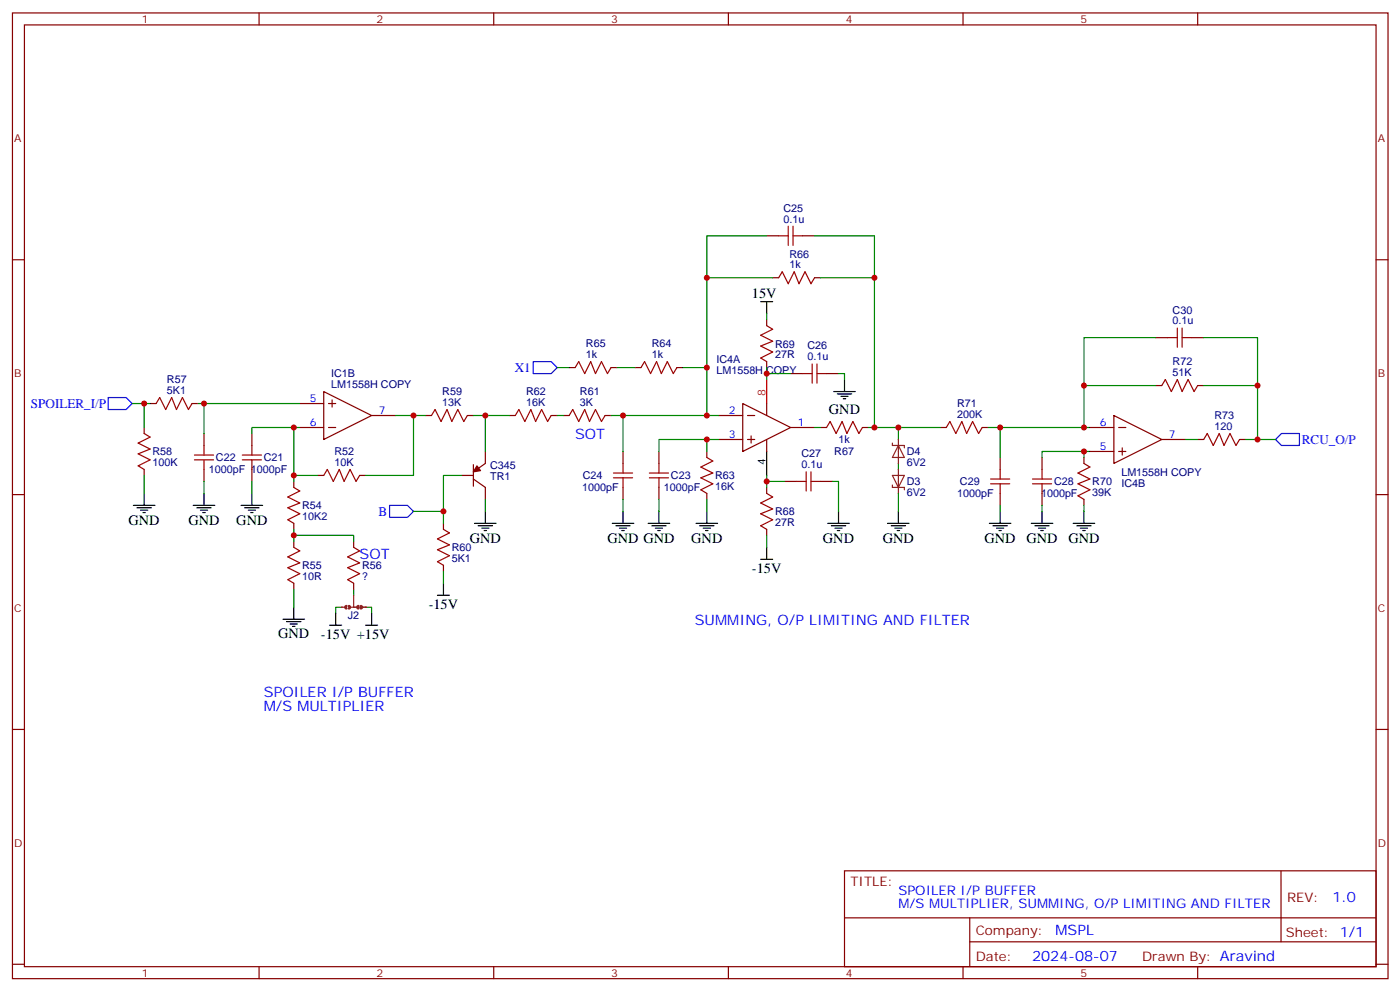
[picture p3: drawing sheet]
<svg xmlns="http://www.w3.org/2000/svg" width="413mm" height="292mm" viewBox="0 0 413 292" stroke-linecap="round" stroke-linejoin="round" font-family="sans-serif">
<g fill="none" stroke="#870000" stroke-width=".35">
<path d="M3.7 3.8h405.3v284.3h-405.3zM7.2 7.3h398.3v277.3h-398.3zM76.3 3.8v3.5M145.5 3.8v3.5M214.6 3.8v3.5M283.8 3.8v3.5M352.9 3.8v3.5M3.7 76.5h3.5M405.5 76.5h3.5M3.7 145.6h3.5M405.5 145.6h3.5M3.7 214.8h3.5"/>
<path d="M405.5 214.8h3.5M248.8 256.4h156.7v28.2h-156.7zM377.5 256.4v20.9M248.9 270.2h156.5M285.8 277.3h119.6M285.8 270.2v14.2M3.7 283.9h3.5M76.3 284.6v3.5M145.5 284.6v3.5M214.6 284.6v3.5M283.8 284.6v3.5M352.9 284.6v3.5"/>
<path d="M405.5 283.9h3.5"/>
</g>
<path d="M264.7 125.9v3.5M264.7 136.5v1.7M100.7 178.8h-1.8v1.8M104.2 173.5v1.8M107.7 178.8h1.8v1.8" fill="none" stroke="#008700" stroke-width=".35"/>
<path d="M263 140h3.5l-1.8 3.5zM263 130.5v.7h3.5v.7M264.7 129.4v7.1M264.7 138.2v7.1M264.7 131.2l1.8 3.5h-3.5zM263 142.8v.7h3.5v.7M100.7 178.8h1M103.5 178.8h4.2M104.2 175.3v3.5" fill="none" stroke="#8c2424" stroke-width=".35"/>
<path d="M102.1 178.4l-.4 .4 .4 .3M102.8 178.4l.4 .4-.4 .3M105.6 178.4l-.3 .4 .3 .3M106.3 178.4l.4 .4-.4 .3" fill="none" stroke="#8c2424" stroke-width=".71"/>
<g fill="#8c2424">
<circle cx="100.7" cy="178.8" r=".18"/>
<circle cx="107.7" cy="178.8" r=".18"/>
</g>
<g fill="none" stroke="#870000" stroke-width=".35">
<path d="M225.9 69.4h3.5M236.5 69.4h3.5M225.9 94.1v1.8M227.7 81.8h1.7M240 81.8h1.8M340.6 99.4h3.5M351.2 99.4h3.5M44.2 118.8h1.8M56.6 118.8h1.7M88.3 118.8h7.1M95.4 115.3l14.1 7-14.1 7.1zM96.8 118.8h2.1"/>
<path d="M97.9 117.8v2.1M167.7 108.2h1.8M180.1 108.2h1.7M187.1 108.2h1.8M199.5 108.2h1.7M218.9 118.8l14.1 7.1-14.1 7zM225.9 106.5v1.7M225.9 118.8v3.5M233 110h3.5M243.6 110h3.5M340.6 113.5h1.7M352.9 113.5h1.8"/>
<path d="M42.5 125.9v1.7M42.5 138.2v1.8M60.1 127.6v3.6M60.1 138.2v3.5M74.2 127.6v3.6M74.2 138.2v3.5M88.3 125.9h7.1M93.6 140h1.8M96.8 125.9h2.1M106 140h1.7M109.5 122.3h7.1M125.4 122.3h1.7"/>
<path d="M136 140h3.5M137.7 122.3h1.8M139.5 136.8v6.4M143 132.9v3.6l-3.5 2.4M150.1 122.3h1.7M162.4 122.3h1.8M165.9 122.3h1.8M178.3 122.3h1.8M183.6 132.9v3.6M194.2 132.9v3.6M208.3 132.9v1.8M211.8 122.3h7.1"/>
<path d="M211.8 129.4h7.1M220.3 122.3h2.1M220.3 129.4h2.1M221.3 128.3v2.2M225.9 129.4v3.5M233 125.9h7M241.8 125.9h1.8M254.1 125.9h1.8M277.1 125.9h1.7M289.4 125.9h1.8M294.7 134.7v3.5M307.1 134.7v3.5"/>
<path d="M319.4 134.7v1.8M321.2 125.9h7M321.2 132.9h7M328.2 122.3l14.1 7.1-14.1 7.1zM329.6 125.9h2.2M329.6 132.9h2.2M330.7 131.9v2.1M342.3 129.4h7.1M352.9 129.4h1.8M365.3 129.4h1.7M86.6 141.7v1.8M86.6 154.1v1.8"/>
<path d="M86.6 159.4v1.7M104.2 159.4v1.7M130.7 154.1v1.8M139.5 141l3.5 2.5v3.5M183.6 143.5v3.5M194.2 143.5v3.5M208.3 145.3v1.7M225.9 143.5v1.8M225.9 155.9v1.7M231.2 141.7h3.5M241.8 141.7h3.5M294.7 145.3v3.5"/>
<path d="M307.1 145.3v3.5M319.4 147v1.8M86.6 171.7v1.8M104.2 171.7v1.8M130.7 166.4v1.8"/>
</g>
<g fill="none" stroke="#a10000" stroke-width=".35">
<path d="M229.4 69.4h2.9M232.3 66.6v5.6M233.7 69.4h2.8M233.7 66.6v5.6M225.9 95.9l1.8 1-3.5 1.8 3.5 1.8-3.5 1.4 3.5 1.7-3.5 1.8 1.7 1.1M229.4 81.8l1.1-1.8 1.8 3.5 1.7-3.5 1.4 3.5 1.8-3.5 1.8 3.5 1-1.7M344.1 99.4h2.8M346.9 96.6v5.6M348.3 99.4h2.9M348.3 96.6v5.6M46 118.8l1.1-1.7 1.7 3.5 1.8-3.5 1.4 3.5 1.8-3.5 1.7 3.5 1.1-1.8M169.5 108.2l1-1.7 1.8 3.5 1.8-3.5 1.4 3.5 1.7-3.5 1.8 3.5 1.1-1.8"/>
<path d="M188.9 108.2l1-1.7 1.8 3.5 1.8-3.5 1.4 3.5 1.7-3.5 1.8 3.5 1.1-1.8M236.5 110h2.8M239.3 107.2v5.6M240.7 110h2.9M240.7 107.2v5.6M342.3 113.5l1.1-1.7 1.8 3.5 1.7-3.5 1.4 3.5 1.8-3.5 1.8 3.5 1-1.8M42.5 127.6l1.7 1.1-3.5 1.8 3.5 1.7-3.5 1.4 3.5 1.8-3.5 1.8 1.8 1M57.3 135.4h5.6M57.3 134h5.6M60.1 131.2v2.8M60.1 135.4v2.8M71.4 135.4h5.6"/>
<path d="M71.4 134h5.6M74.2 131.2v2.8M74.2 135.4v2.8M95.4 140l1-1.8 1.8 3.5 1.8-3.5 1.4 3.5 1.8-3.5 1.7 3.5 1.1-1.7M127.1 122.3l1.1-1.7 1.8 3.5 1.7-3.5 1.4 3.5 1.8-3.5 1.8 3.5 1-1.8M151.8 122.3l1.1-1.7 1.8 3.5 1.7-3.5 1.4 3.5 1.8-3.5 1.8 3.5 1-1.8M167.7 122.3l1.1-1.7 1.7 3.5 1.8-3.5 1.4 3.5 1.8-3.5 1.7 3.5 1.1-1.8M180.8 139.3h5.6M183.6 136.5v2.8M191.3 139.3h5.7M194.2 136.5v2.8M208.3 134.7l1.7 1-3.5 1.8 3.5 1.8-3.5 1.4 3.5 1.8-3.5 1.7 1.8 1.1"/>
<path d="M237.6 138.9v5.7M239 138.9v5.7M243.6 125.9l1-1.8 1.8 3.5 1.7-3.5 1.5 3.5 1.7-3.5 1.8 3.5 1-1.7M278.8 125.9l1.1-1.8 1.8 3.5 1.7-3.5 1.4 3.5 1.8-3.5 1.8 3.5 1-1.7M294.7 138.2v2.8M307.1 138.2v2.8M319.4 136.5l1.8 1-3.6 1.8 3.6 1.7-3.6 1.5 3.6 1.7-3.6 1.8 1.8 1M354.7 129.4l1-1.8 1.8 3.6 1.8-3.6 1.4 3.6 1.7-3.6 1.8 3.6 1.1-1.8M86.6 143.5l1.7 1.1-3.5 1.7 3.5 1.8-3.5 1.4 3.5 1.8-3.5 1.7 1.8 1.1M130.7 155.9l1.7 1-3.5 1.8 3.5 1.7-3.5 1.5 3.5 1.7-3.5 1.8 1.8 1M180.8 140.7h5.6M183.6 140.7v2.8"/>
<path d="M191.3 140.7h5.7M194.2 140.7v2.8M225.9 145.3l1.8 1-3.5 1.8 3.5 1.8-3.5 1.4 3.5 1.7-3.5 1.8 1.7 1.1M234.7 141.7h2.9M239 141.7h2.8M291.9 142.5h5.6M291.9 141h5.6M294.7 142.5v2.8M304.2 142.5h5.7M304.2 141h5.7M307.1 142.5v2.8M86.6 161.1l1.7 1.1-3.5 1.8 3.5 1.7-3.5 1.4 3.5 1.8-3.5 1.8 1.8 1"/>
<path d="M104.2 161.1l1.8 1.1-3.6 1.8 3.6 1.7-3.6 1.4 3.6 1.8-3.6 1.8 1.8 1"/>
</g>
<g fill="none" stroke="#008700" stroke-width=".35">
<path d="M225.9 69.4h-17.6v12.4M240 69.4h17.7v12.4M225.9 92.4v1.7M227.7 81.8h-19.4v26.4M241.8 81.8h15.9v44.1M340.6 99.4h-21.2v14.1h21.2M354.7 99.4h15.9v14.1M38.9 118.8h3.6M44.2 118.8h-1.7v7.1M58.3 118.8h1.8M88.3 118.8h-28.2v8.8M164.2 108.2h3.5"/>
<path d="M181.8 108.2h5.3M201.2 108.2h7.1v14.1M225.9 108.2v3.6M225.9 110h7.1M247.1 110h1.7v1.8M319.4 113.5v12.4M354.7 113.5h15.9v15.9h-3.6M42.5 140v5.3M86.6 125.9h-12.4v1.7M86.6 140h7M88.3 125.9h-1.7v15.8M116.6 122.3h5.2v17.7h-14.1"/>
<path d="M121.8 122.3h3.6M136 140h-5.3v10.6h-8.9M139.5 122.3h3.5v10.6M143 122.3h7.1M164.2 122.3h1.7M180.1 122.3h31.7M183.6 122.3v10.6M208.3 129.4h-14.1v3.5M211.8 129.4h-3.5v3.5M225.9 140v3.5M240 125.9h1.8M255.9 125.9h21.2"/>
<path d="M291.2 125.9h3.5M319.4 132.9h-12.3v1.8M321.2 132.9h-1.8v1.8M321.2 125.9h-26.5v8.8M349.4 129.4h3.5M370.6 129.4h5.2M60.1 141.7v3.6M74.2 141.7v3.6M86.6 157.6h17.6v1.8M86.6 155.9v3.5M130.7 150.6v3.5M143 147v3.6"/>
<path d="M183.6 147v3.6M194.2 147v3.6M208.3 147v3.6M225.9 157.6v3.5M225.9 141.7h5.3M245.3 141.7h1.8v8.9M264.7 145.3v5.3M294.7 148.8v1.8M307.1 148.8v1.8M319.4 148.8v1.8M86.6 173.5v5.3M130.7 168.2v3.5"/>
</g>
<g fill="none" stroke="#000" stroke-width=".35">
<path d="M224.2 88.8h3.5M225.9 88.8v3.6M245.7 115.3h6.3M246.7 116h4.3M247.8 116.7h2.1M248.5 117.4h.7M248.8 111.8v3.5M225.9 132.9v7.1M39.3 148.8h6.3M40.4 149.5h4.2M41.4 150.2h2.1M42.1 150.9h.7"/>
<path d="M42.5 145.3v3.5M56.9 148.8h6.4M58 149.5h4.2M59.1 150.2h2.1M59.8 150.9h.7M60.1 145.3v3.5M71 148.8h6.4M72.1 149.5h4.2M73.2 150.2h2.1M73.9 150.9h.7M74.2 145.3v3.5M139.8 154.1h6.4"/>
<path d="M140.9 154.8h4.2M142 155.5h2.1M142.7 156.2h.7M143 150.6v3.5M180.4 154.1h6.4M181.5 154.8h4.2M182.5 155.5h2.1M183.2 156.2h.7M183.6 150.6v3.5M191 154.1h6.3M192.1 154.8h4.2M193.1 155.5h2.1"/>
<path d="M193.8 156.2h.7M194.2 150.6v3.5M205.1 154.1h6.4M206.2 154.8h4.2M207.2 155.5h2.1M207.9 156.2h.7M208.3 150.6v3.5M243.9 154.1h6.4M245 154.8h4.2M246 155.5h2.1M246.7 156.2h.7M247.1 150.6v3.5"/>
<path d="M261.5 154.1h6.4M262.6 154.8h4.2M263.7 155.5h2.1M264.4 156.2h.7M264.7 150.6v3.5M291.5 154.1h6.4M292.6 154.8h4.2M293.7 155.5h2.1M294.4 156.2h.7M294.7 150.6v3.5M303.9 154.1h6.3M304.9 154.8h4.3"/>
<path d="M306 155.5h2.1M306.7 156.2h.7M307.1 150.6v3.5M316.2 154.1h6.4M317.3 154.8h4.2M318.3 155.5h2.2M319.1 156.2h.7M319.4 150.6v3.5M86.6 178.8v3.5M128.9 175.3h3.5M130.7 171.7v3.6M224.2 164.7h3.5"/>
<path d="M225.9 161.1v3.6M83.4 182.3h6.3M84.5 183h4.2M85.5 183.7h2.1M86.2 184.4h.7M97.2 184.1h3.5M98.9 180.6v3.5M107.7 184.1h3.6M109.5 180.6v3.5"/>
</g>
<path d="M31.9 117.1h5.3l1.7 1.7-1.7 1.8h-5.3zM157.1 106.5h5.3l1.8 1.7-1.8 1.8h-5.3zM375.8 129.4l1.8-1.8h5.3v3.6h-5.3zM114.8 148.8h5.3l1.7 1.8-1.7 1.7h-5.3z" fill="none" stroke="#00f" stroke-width=".35"/>
<path d="M140.5 137.2l1.1 1.4-2.1 .3z" fill="#870000" stroke="#870000" stroke-width=".35"/>
<path d="M225.9 111.8v7" fill="none" stroke="#f00" stroke-width=".35"/>
<g fill="#c00">
<circle cx="264.7" cy="125.9" r=".88"/>
<circle cx="257.7" cy="125.9" r=".88"/>
<circle cx="86.6" cy="157.6" r=".88"/>
<circle cx="86.6" cy="140" r=".88"/>
<circle cx="86.6" cy="125.9" r=".88"/>
<circle cx="60.1" cy="118.8" r=".88"/>
<circle cx="121.8" cy="122.3" r=".88"/>
<circle cx="130.7" cy="150.6" r=".88"/>
<circle cx="208.3" cy="129.4" r=".88"/>
<circle cx="208.3" cy="122.3" r=".88"/>
<circle cx="208.3" cy="108.2" r=".88"/>
<circle cx="208.3" cy="81.8" r=".88"/>
<circle cx="257.7" cy="81.8" r=".88"/>
<circle cx="225.9" cy="110" r=".88"/>
<circle cx="225.9" cy="141.7" r=".88"/>
<circle cx="319.4" cy="132.9" r=".88"/>
<circle cx="294.7" cy="125.9" r=".88"/>
<circle cx="319.4" cy="125.9" r=".88"/>
<circle cx="319.4" cy="113.5" r=".88"/>
<circle cx="370.6" cy="113.5" r=".88"/>
<circle cx="370.6" cy="129.4" r=".88"/>
<circle cx="42.5" cy="118.8" r=".88"/>
<circle cx="183.6" cy="122.3" r=".88"/>
<circle cx="143" cy="122.3" r=".88"/>
</g>
<g font-size="4.2">
<text x="221.6" y="87.7">15V</text>
<text x="244.3" y="122">GND</text>
<text x="37.9" y="154.4">GND</text>
<text x="55.5" y="154.4">GND</text>
<text x="69.6" y="154.4">GND</text>
<text x="138.4" y="159.7">GND</text>
<text x="179" y="159.7">GND GND</text>
<text x="203.7" y="159.7">GND</text>
<text x="242.5" y="159.7">GND</text>
<text x="260.1" y="159.7">GND</text>
<text x="290.1" y="159.7">GND</text>
<text x="302.5" y="159.7">GND</text>
<text x="314.8" y="159.7">GND</text>
<text x="221.6" y="168.6">-15V</text>
<text x="126.3" y="179.2">-15V</text>
<text x="82" y="188">GND</text>
<text x="94.6" y="188">-15V +15V</text>
</g>
<g font-size="4.2" fill="#00f">
<text x="169.5" y="129.4">SOT</text>
<text x="106" y="164.7">SOT</text>
<text x="204.8" y="184.1">SUMMING, O/P LIMITING AND FILTER</text>
<text x="77.8" y="205.2">SPOILER I/P BUFFER</text>
<text x="77.8" y="209.5">M/S MULTIPLIER</text>
<text x="392.6" y="265.7">1.0</text>
<text x="311" y="275.2">MSPL</text>
<text x="304.1" y="283">2024-08-07</text>
</g>
<g font-size="3.9" fill="#00f">
<text x="151.7" y="109.4">X1</text>
<text x="9.1" y="120.1">SPOILER_I/P</text>
<text x="383.6" y="130.8">RCU_O/P</text>
<text x="111.5" y="151.8">B</text>
<text x="264.7" y="263.5">SPOILER I/P BUFFER</text>
<text x="264.7" y="267.3">M/S MULTIPLIER, SUMMING, O/P LIMITING AND FILTER</text>
</g>
<g font-size="3.9" fill="#800">
<text x="250.6" y="261">TITLE:</text>
<text x="379.2" y="265.7">REV:</text>
<text x="287.5" y="275.2">Company:</text>
<text x="378.9" y="275.8">Sheet: 1/1</text>
<text x="287.5" y="282.9">Date:</text>
<text x="336.6" y="282.9">Drawn By: Aravind</text>
</g>
<g font-size="3.2" fill="#800">
<text x="41.8" y="6.8">1</text>
<text x="110.9" y="6.8">2</text>
<text x="180.1" y="6.8">3</text>
<text x="249.2" y="6.8">4</text>
<text x="318.3" y="6.8">5</text>
<text x="4.2" y="41.9">A</text>
<text x="406" y="41.9">A</text>
<text x="4.2" y="111.1">B</text>
<text x="406" y="111.1">B</text>
<text x="4.2" y="180.2">C</text>
<text x="406" y="180.2">C</text>
<text x="4.2" y="249.3">D</text>
<text x="406" y="249.3">D</text>
<text x="41.8" y="287.6">1</text>
<text x="110.9" y="287.6">2</text>
<text x="180.1" y="287.6">3</text>
<text x="249.2" y="287.6">4</text>
<text x="318.3" y="287.6">5</text>
</g>
<g font-size="3.2" fill="#000080">
<text x="230.9" y="65.5">0.1u</text>
<text x="230.9" y="62.3">C25</text>
<text x="232.6" y="75.8">R66</text>
<text x="232.6" y="79">1k</text>
<text x="345.5" y="95.5">0.1u</text>
<text x="345.5" y="92.3">C30</text>
<text x="172.7" y="105.4">1k</text>
<text x="172.7" y="102.2">R65</text>
<text x="192.1" y="105.4">1k</text>
<text x="192.1" y="102.2">R64</text>
<text x="211.1" y="106.8">IC4A</text>
<text x="228.4" y="105.5">27R</text>
<text x="228.4" y="102.3">R69</text>
<text x="237.9" y="106.1">0.1u</text>
<text x="237.9" y="102.9">C26</text>
<text x="345.5" y="107.5">R72</text>
<text x="49.2" y="112.9">R57</text>
<text x="97.6" y="111.1">IC1B</text>
<text x="211.1" y="110">LM1558H COPY</text>
<text x="345.5" y="110.7">51K</text>
<text x="49.2" y="116">5K1</text>
<text x="97.6" y="114.2">LM1558H COPY</text>
<text x="130.3" y="119.5">13K</text>
<text x="130.3" y="116.3">R59</text>
<text x="155" y="119.5">16K</text>
<text x="155" y="116.3">R62</text>
<text x="170.9" y="119.5">3K</text>
<text x="170.9" y="116.3">R61</text>
<text x="282" y="119.9">R71</text>
<text x="282" y="123">200K</text>
<text x="357.9" y="123.4">R73</text>
<text x="247.1" y="130.5">1k</text>
<text x="357.9" y="126.6">120</text>
<text x="44.9" y="137.2">100K</text>
<text x="44.9" y="134.1">R58</text>
<text x="63.6" y="135.9">C22</text>
<text x="77.8" y="135.9">C21</text>
<text x="98.6" y="137.2">10K</text>
<text x="98.6" y="133.9">R52</text>
<text x="236.2" y="137.9">0.1u</text>
<text x="236.2" y="134.7">C27</text>
<text x="245.8" y="134.1">R67</text>
<text x="267.2" y="137.3">6V2</text>
<text x="267.2" y="134">D4</text>
<text x="61.6" y="139.4">1000pF 1000pF</text>
<text x="144.4" y="138.1">C345</text>
<text x="144.4" y="141.3">TR1</text>
<text x="171.7" y="141.1">C24</text>
<text x="197.7" y="141.1">C23</text>
<text x="210.7" y="141.1">R63</text>
<text x="267.2" y="142.9">D3</text>
<text x="282.9" y="142.9">C29</text>
<text x="310.6" y="142.9">C28</text>
<text x="321.9" y="142.9">R70</text>
<text x="330.4" y="140.1">LM1558H COPY</text>
<text x="330.4" y="143.3">IC4B</text>
<text x="89" y="149.9">R54</text>
<text x="171.6" y="144.7">1000pF</text>
<text x="195.6" y="144.7">1000pF</text>
<text x="210.7" y="144.3">16K</text>
<text x="267.2" y="146.1">6V2</text>
<text x="282.1" y="146.4">1000pF</text>
<text x="306.8" y="146.4">1000pF</text>
<text x="321.9" y="146.1">39K</text>
<text x="89" y="153.1">10K2</text>
<text x="228.4" y="154.9">27R</text>
<text x="228.4" y="151.7">R68</text>
<text x="89" y="167.6">R55</text>
<text x="106.7" y="167.6">R56</text>
<text x="133.1" y="165.5">5K1</text>
<text x="133.1" y="162.3">R60</text>
<text x="89" y="170.8">10R</text>
<text x="106.7" y="170.8">?</text>
<text x="102.5" y="182.3">J2</text>
</g>
<g font-size="3.2" fill="#00f">
<text x="91.3" y="118.5">5</text>
<text x="91.3" y="125.5">6</text>
<text x="111.6" y="122">7</text>
<text x="214.7" y="122">2</text>
<text x="235.1" y="125.5">1</text>
<text x="324.1" y="125.5">6</text>
<text x="214.7" y="129">3</text>
<text x="344.5" y="129">7</text>
<text x="324.1" y="132.6">5</text>
</g>
<text font-size="3.2" fill="#f00" x="225.6" y="116.7" transform="rotate(-90 225.6 116.7)">8</text>
<text font-size="3.2" x="225.6" y="137.1" transform="rotate(-90 225.6 137.1)">4</text>
</svg>
